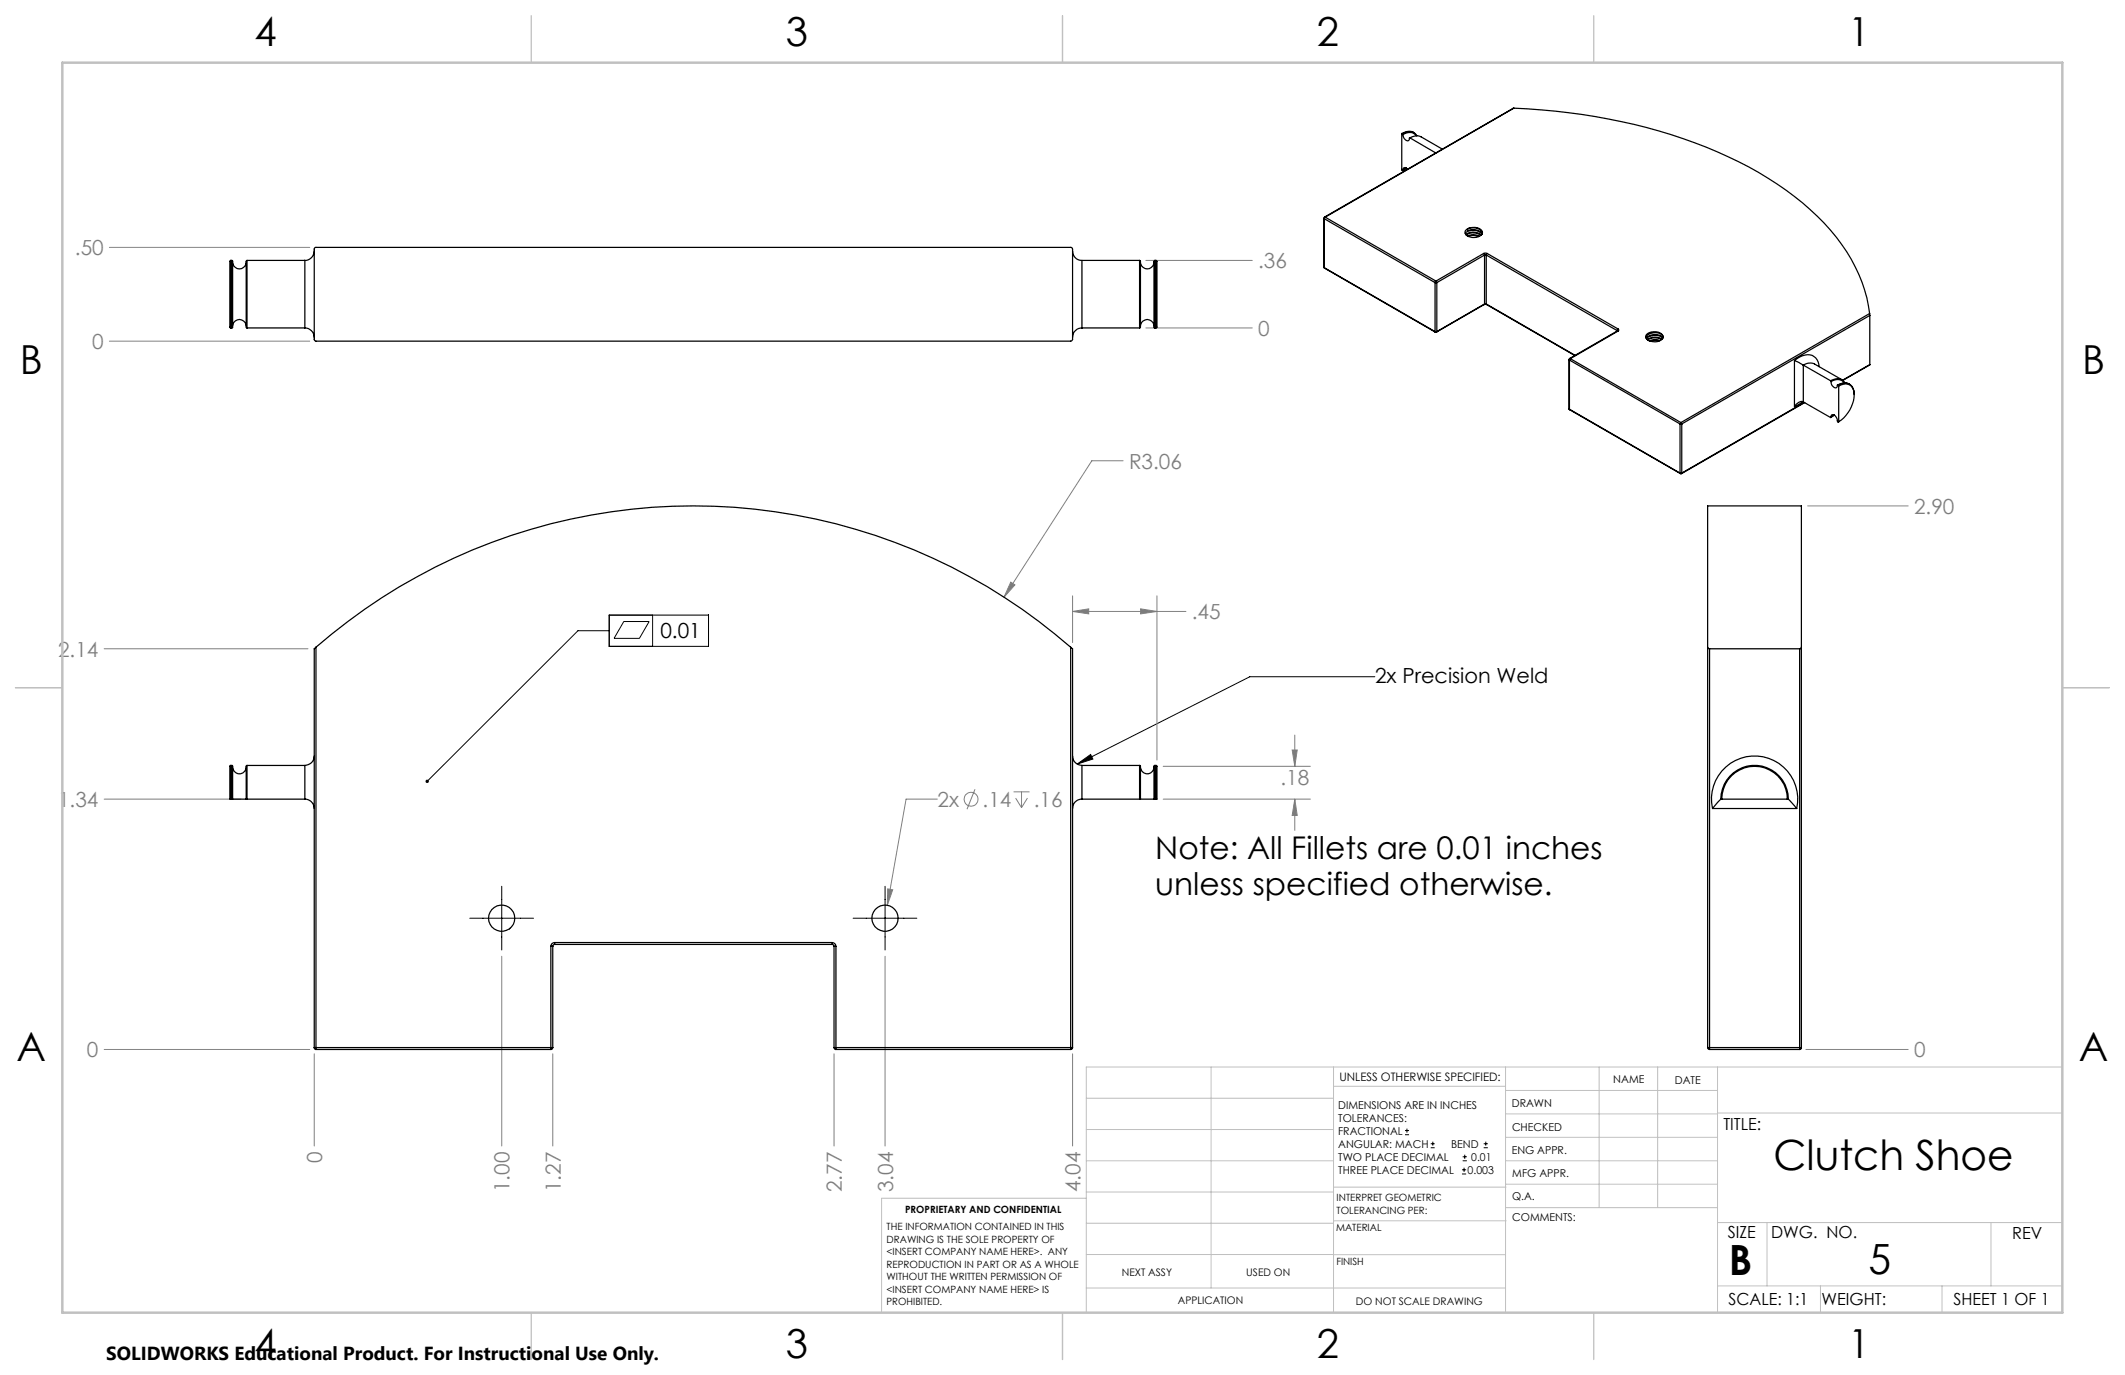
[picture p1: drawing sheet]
<svg xmlns="http://www.w3.org/2000/svg" width="432mm" height="279mm" viewBox="0 0 432 279" stroke-linecap="round" stroke-linejoin="round" font-family="sans-serif">
<g fill="none" stroke="#808080" stroke-width=".2">
<path d="M22.2 50.3h40.7M232.8 52.9h21.7M22.2 69.3h40.7M232.8 66.6h21.7M228.2 93.6h-6.3l-17.9 27.8M205.4 118.3l.8 .6-2.2 2.5zM367.3 102.8h20.4M21.2 131.8h41.4M217.9 124.2l3.3-.5v1zM217.9 121.1v9.5M217.9 124.2h23.1M231.8 123.7l3.3 .5-3.3 .5z"/>
<path d="M235.1 121.1v33.3M236.4 155.7h29.9M262.6 152.4h1l-.5 3.3zM263.1 149.4v6.3M21.2 162.4h27.7M190.5 162.4h-6.4l-3.8 21.5M198.1 160.4l-1.6 4M206 160.9h3.2M206.4 162.2l1.2 1.9M207.6 160.9v3.2M208.8 162.2l-1.2 1.9M236.4 162.4h29.9"/>
<path d="M263.1 162.4l.5 3.3h-1zM263.1 162.4v6.3M102 194.3v38.6M179.8 194.3v38.6M180.4 180.6l1 .2-1.1 3.1zM21.2 213.3h41.7M63.9 214.1v18.8M112.3 214.1v18.8M169.5 214.1v18.8M217.9 214.1v18.8M367 213.3h20.7"/>
<circle cx="197.3" cy="162.4" r="1.41"/>
</g>
<g fill="none" stroke="#000" stroke-width=".2">
<path d="M123.8 125h20.2v6.3h-20.2zM123.8 128.2h-6.4l-30.6 30.5M126.8 126.3h5.1l-2 3.4h-5.1zM132.6 125v6.3M279.4 137.5h-25.4l-35.1 17.8M218.9 155.3l2.7-2 .5 .9zM95.5 186.6h12.9M102 180.1v12.9M173.4 186.6h12.9M179.8 180.1v12.9M285.5 230.6h.8M285.5 229.7h.8"/>
<path d="M285.9 229.3v.9M290.7 233.2h.8M290.7 232.4h.8M291.1 232v.8M297.1 238.5h.8M297.1 237.7h.8M297.2 235.9h.9M297.2 235.1h.9M297.5 237.3v.8M297.6 234.6v.9M301.5 233.2h.8M301.5 232.4h.8"/>
<path d="M301.9 232v.8"/>
</g>
<g fill="none" stroke="#c0c0c0" stroke-width=".2">
<path d="M246.1 216.8v44.9M271 216.8v49.9M305.9 216.8v49.9M324.9 216.8v28.6M336.8 216.8v28.6M349 216.8v49.9M419.1 216.8h-198.4v49.9M220.7 235.9h50.3M220.7 229.5h50.3M220.7 223.2h50.3M271 220.7h34.9M305.9 231.1h43.1"/>
<path d="M305.9 226.3h43.1M305.9 221.6h43.1M305.9 235.9h43.1M349 226.2h70.1M220.7 248.6h50.3M220.7 242.2h50.3M220.7 254.9h50.3M220.7 243.5h-41.6v23.2M271 255h34.9M271 248.1h35M271 241.2h35M305.9 240.6h43.1"/>
<path d="M306 245.4h43M349 248.4h70.1M359.1 248.4v12.9M404.6 248.4v12.9M220.7 261.7h85.2M349 261.3h70.1M369.9 261.3v5.4M394.6 261.3v5.4"/>
</g>
<path d="M108 3.2v9.5M215.9 3.2v9.5M323.8 3.2v9.5M3.1 139.7h9.6M419.1 139.7h9.5M108 266.7v9.6M215.9 266.7v9.6M323.8 266.7v9.6" fill="none" stroke="#c0c0c0" stroke-width=".25"/>
<path d="M12.7 12.7h406.4v254h-406.4z" fill="none" stroke="#c0c0c0" stroke-width=".5"/>
<path d="M86.6 158.5l-.1 .2 .1 .3 .2-.2-.2 .2a.34 .34 0 0 0 .4 0 .34 .34 0 0 0 .1-.5 .34 .34 0 0 0-.5 0zM218.9 155.3l2.7-2 .5 .9z" fill="#000"/>
<path d="M205.4 118.3l-1.4 3.1 2.2-2.5zM180.4 180.6l-.1 3.3 1.1-3.1zM217.9 124.2l3.3-.5v1zM231.8 123.7l3.3 .5-3.3 .5zM263.1 162.4l.5 3.3h-1zM262.6 152.4h1l-.5 3.3z" fill="#808080"/>
<g fill="none" stroke="#000" stroke-width=".25">
<path d="M284.9 27.1l-.1 7.4 .2 .1M284.9 27.1l.1 .1M285 27.2l.1 .1M285 27.2a1.92 1.92 0 0 1 2.9 .4M285.1 34.6h-.1M285.1 27.3a1.02 1.02 0 0 0 1.2 1.2l.2-.5M285.1 34.6l.7-.5-.8 .5M285.1 27.3a1.96 1.96 0 0 1 2.7 .3M286 34.4v-.1a.47 .47 0 0 0-.6-.3 .47 .47 0 0 0-.3 .6M286.5 28l.4-.2a2.02 2.02 0 0 1 1.8 0l4.4 2.5M286.5 28l5.2 3.1M287.3 27l-.2-.2a2.15 2.15 0 0 0-2.2 .3"/>
<path d="M307.6 22a113.3 113.3 0 0 1 45.6 10.8 58.9 58.9 0 0 1 19.9 15.4 31.2 31.2 0 0 1 6.8 15.5M307.6 22l-38.4 22.1M307.6 22l-38.3 22.1M46.9 52.9v13.7M46.9 52.9l-.2 .2v13.4l.2 .1M46.9 52.9h.2M47.1 52.9l.2 .1v13.5l-.2 .1M47.1 52.9v13.7M47.3 53.4a1.38 1.38 0 0 0 1.3 1.2 1.38 1.38 0 0 0 1.4-1.2M50.2 52.9h11.7v13.7h-11.7M50.2 52.9v13.7M50.2 52.9l-.2 .2v13.4l.2 .1"/>
<path d="M63.9 51a1.93 1.93 0 0 1-2.1 1.9M63.9 50.4l.2-.1h153.6l.2 .3v18.4l-.3 .3h-153.4l-.3-.3zM217.9 51a1.87 1.87 0 0 0 1.9 1.9M231.6 52.9h-11.7v13.7h11.7M231.6 52.9v13.7M231.6 52.9l.1 .1v13.5l-.1 .1M231.7 53.4a1.38 1.38 0 0 0 1.4 1.2 1.38 1.38 0 0 0 1.4-1.2M234.7 52.9l-.2 .2v13.4l.2 .1M234.7 52.9v13.7M234.7 52.9h.2M234.9 52.9v13.7M234.9 52.9l.2 .2v13.4l-.2 .1"/>
<path d="M269 54.3l.2 .2M269 44.3l.1 .1M269 54.3l.1 .1M269 44.3v10M269.1 54.4l.1 .1M269.1 54.4l22.5 13M269.1 44.4l22.5 13M269.1 44.4v10M269.2 44.1l-.2 .2M269.2 44.1h.1M269.2 54.5l22.4 13M269.3 44.1l-.2 .3"/>
<path d="M269.3 44.1l22.5 13M291.6 57.4h.4M291.6 57.4v10M291.8 57.1l.2 .3M291.8 57.1l-.2 .3M292 57.4v10M297.7 47.4a2.3 2.3 0 0 1 3.4 .2M297.9 47.7a2.47 2.47 0 0 1 3.1 0M297.9 46.7a2.3 2.3 0 0 1 3.3 .4 1.12 1.12 0 0 1-1.2 1.1 1.76 1.76 0 0 1-2.3-1zM298 47.7a2.47 2.47 0 0 1 2.9 .1M298.2 46.5v.4a2.45 2.45 0 0 1 3 .6M298.2 47.9l1.3-.2 1.1 .3"/>
<path d="M298.2 46.5a2.3 2.3 0 0 1 3 .8M298.3 48a3.1 3.1 0 0 1 2.2 0M301.5 51.5h.7M301.5 51.5l.2 .3M301.5 51.5l-9.7 5.6M301.7 51.8h.3M301.7 51.8l-9.7 5.6M301.7 51.8v10M302 51.8l26.6 15.4M302 51.8v10M302.2 51.5l-.2 .3M302.2 51.5l26.6 15.4"/>
<path d="M46.9 66.6h.2M47.3 66.1a1.38 1.38 0 0 1 1.4-1.2 1.38 1.38 0 0 1 1.3 1.3M62 66.6a1.93 1.93 0 0 1 1.9 1.9M219.9 66.6a1.93 1.93 0 0 0-2 1.9M234.5 66.1a1.38 1.38 0 0 0-1.4-1.2 1.38 1.38 0 0 0-1.4 1.3M234.7 66.6h.2M291.6 67.4h.4M291.6 67.4v.1M291.6 67.5h.3M292 67.4l-.1 .1M301.6 61.9h.4M301.6 61.9l-9.7 5.6"/>
<path d="M301.7 61.8h.3M301.7 61.8l-.1 .1M301.7 61.8l-9.7 5.6M302 61.8v.1M302 61.8l18.1 10.4M302 61.9l18 10.3M318.8 73.1l.1 .1M318.8 73.1v9.9M318.9 73.2l22.5 12.9M318.9 73.2v9.9M318.9 72.8l-.1 .3M318.9 72.8l.2 .1"/>
<path d="M319.1 72.9l-.2 .3M319.1 72.9l22.5 13M328.6 67.2h.1M328.6 67.2v.1M328.6 67.2l.2 .1M328.6 67.2l-9.7 5.6M328.8 66.9l.1 .1-.1 .3M328.8 66.9l-.2 .3M328.8 67.3l-9.7 5.6M334.6 67.9a2.3 2.3 0 0 1 3.3 .4 1.12 1.12 0 0 1-1.2 1.1h-.9a1.19 1.19 0 0 1-1.3-1.3zM337.1 69.3l-.8-.2-.9 .2M337.3 69.2l-1.4-.2-.7 .3"/>
<path d="M337.6 69a2.77 2.77 0 0 0-2.8 .1M337.7 68.9a2.63 2.63 0 0 0-2.9 .1M337.9 68.7a2.34 2.34 0 0 0-3.3 .2M337.9 68.7a2.3 2.3 0 0 0-3.4 .1M337.9 68.5a1.53 1.53 0 0 0-2-.9 1.79 1.79 0 0 0-1.5 .9M364.6 73.3l1.8 .9M364.6 73.3a3.4 3.4 0 0 1 4-.8 2.46 2.46 0 0 1 1 2M364.6 73.3v9.3M366.4 74.2a2.29 2.29 0 0 1 2.3-.2l5.6 3.2M366.4 74.2v7.5M366.4 74.2l5.6 3.2M372 77.4l.1 .1"/>
<path d="M372 77.4a1.92 1.92 0 0 1 2.9 .4M372.1 77.5a.98 .98 0 0 0 1.1 1.2l.3-.5M372.1 77.5a1.97 1.97 0 0 1 2.7 .3M373.5 78.2v.1M373.5 78.3a1.98 1.98 0 0 1 2.3-.2 1.98 1.98 0 0 1 1 2.1M373.5 78.3l.1 .1M373.6 78.4a1.88 1.88 0 0 1 3.1 1.1 6.7 6.7 0 0 1-3.1 6.2M373.6 78.4v7.3M375.8 78.1l-.2-.1a2.24 2.24 0 0 0-2.1 .2M379.9 63.7v.4M379.9 63.7l-38.3 22.2M379.9 74.1l-5.4 3.2"/>
<path d="M379.9 64.1l-38.2 22M379.9 64.1v10M379.9 74.1l-5.5 3.2M318.8 83l.1 .3M318.8 83l.1 .1M318.9 83.1v.2M318.9 83.1l22.5 13M318.9 83.3l22.6 12.9M341.4 86.1h.3M341.4 96.1h.3M341.4 96.1l.1 .1M341.4 86.1v10"/>
<path d="M341.5 96.2h.2M341.6 85.9l-.2 .2M341.6 85.9l.1 .2M341.7 96.1v.1M341.7 86.1v10M366.3 81.6l-1.7 1M366.4 81.7a1.66 1.66 0 0 0-1.8 .9M366.4 81.7l5.6 3.1M366.6 81.8l-24.9 14.3M366.7 81.8l-25 14.4M372.1 84.8v-.5a1 1 0 0 1 1.2 1.2l.2 .3 .1-.1M372.1 84.8h-.1"/>
<path d="M372.1 84.8l.6-.5-.7 .5M64.2 131.5a116.7 116.7 0 0 1 153.4 0M64.2 131.5l-.3 .3v81.1M64.2 131.5v81.4M217.6 131.5l.3 .3v81.1M217.6 131.5v81.4M347 131.5l.4 .3M347 131.5v-28.7h19v28.7M347 131.5v81.4M347.4 131.8h18.3M347.4 131.8v81.1M365.7 131.8v81.1"/>
<path d="M366 131.5v.2l-.3 .1M366 131.5v81.4M46.9 155.5l-.2 .1v6.8h.2M46.9 155.5v6.9M46.9 155.5h.2M47.1 155.5l.2 .1v6.8M47.1 155.5v6.9M47.3 156a1.38 1.38 0 0 0 1.3 1.3 1.38 1.38 0 0 0 1.4-1.3M50.2 155.5l-.2 .1v6.8M50.2 155.5v6.9M50.2 155.5h11.7M61.9 155.5v6.9"/>
<path d="M63.9 153.6a1.93 1.93 0 0 1-2 1.9M217.9 153.6a1.93 1.93 0 0 0 2 1.9M219.9 155.5v6.9M219.9 155.5h11.7M231.6 155.5l.1 .1v6.8M231.6 155.5v6.9M231.7 156a1.38 1.38 0 0 0 1.4 1.2 1.38 1.38 0 0 0 1.4-1.2M234.7 155.5l-.2 .1v6.8M234.7 155.5v6.9M234.7 155.5h.2M234.9 155.5l.2 .2v6.7h-.2M234.9 155.5v6.9"/>
<path d="M46.9 162.4h.2M47.1 162.4h.2M47.3 162.4h2.7M50 162.4h.2M50.2 162.4h11.7M61.9 162.4a1.9 1.9 0 0 1 2 1.9M219.9 162.4a1.9 1.9 0 0 0-2 1.9M219.9 162.4h11.7M231.6 162.4h.1M231.7 162.4h2.8M234.5 162.4h.2M234.7 162.4h.2"/>
<path d="M348 164.3a8.8 8.8 0 0 1 8.5-10.7 8.8 8.8 0 0 1 8.6 10.7M348 164.3h17.1M349.7 162.4a6.9 6.9 0 0 1 6.8-6.9 6.9 6.9 0 0 1 6.9 6.9M349.7 162.4h.1M349.7 162.4l-1.7 1.9M349.8 162.4a6.7 6.7 0 0 1 6.7-6.7 6.7 6.7 0 0 1 6.7 6.7M349.8 162.4h13.4M363.2 162.4h.2M363.4 162.4l1.7 1.9M103.6 188.7h-.1M111.9 192.3h.4M111.9 192.3v20.6"/>
<path d="M112.3 192.3v20.6M112.7 191.5a.73 .73 0 0 0-.8 .8M112.7 191.5v.4M112.7 191.9l-.3 .1-.1 .3M112.7 191.5h56.4M112.7 191.9h56.4M169.1 191.5a.78 .78 0 0 1 .8 .8M169.1 191.5v.4M169.1 191.9l.3 .1 .1 .3M169.5 192.3h.4M169.5 192.3v20.6M169.9 192.3v20.6"/>
<path d="M63.9 212.9h.3M63.9 212.9v.2l.3 .2M64.2 212.9v.4M64.2 212.9h47.7M64.2 213.3h47.7M111.9 212.9h.4M111.9 212.9v.4M112.3 212.9l-.1 .2-.3 .2M169.5 212.9h.4M169.5 212.9l.1 .2 .3 .2M169.9 212.9v.4M169.9 212.9h47.7"/>
<path d="M169.9 213.3h47.7M217.6 212.9h.3M217.6 212.9v.4M217.9 212.9l-.1 .2-.2 .2M347 212.9l.4 .4M347 212.9h.4M347.4 212.9v.4M347.4 212.9h18.3M347.4 213.3h18.3M365.7 212.9v.4M365.7 212.9h.3M366 212.9v.2l-.3 .2"/>
<circle cx="101.9" cy="186.6" r="2.66"/>
<circle cx="179.8" cy="186.6" r="2.65"/>
</g>
<g font-size="8.5">
<text x="360.4" y="237.7">Clutch Shoe</text>
<text x="351.3" y="259">B</text>
<text x="379.7" y="258.9">5</text>
</g>
<g font-size="8.1">
<text x="51.7" y="9.3">4</text>
<text x="159.7" y="9.3">3</text>
<text x="267.6" y="9.3">2</text>
<text x="375.6" y="9.3">1</text>
<text x="4" y="76">B</text>
<text x="423.1" y="76">B</text>
<text x="3.3" y="215.7">A</text>
<text x="422.4" y="215.7">A</text>
<text x="51.7" y="276">4</text>
<text x="159.7" y="276">3</text>
<text x="267.6" y="276">2</text>
<text x="375.6" y="276">1</text>
</g>
<g font-size="6.3">
<text x="234.7" y="174.6">Note: All Fillets are 0.01 inches</text>
<text x="234.7" y="181.9">unless specified otherwise.</text>
</g>
<g font-size="4.2" fill="#808080">
<text x="15.2" y="51.8">.50</text>
<text x="255.7" y="54.5">.36</text>
<text x="18.7" y="70.9">0</text>
<text x="255.7" y="68.2">0</text>
<text x="229.4" y="95.2">R3.06</text>
<text x="388.9" y="104.4">2.90</text>
<text x="242.2" y="125.8">.45</text>
<text x="11.8" y="133.4">2.14</text>
<text x="260.2" y="159.5">.18</text>
<text x="11.8" y="164">1.34</text>
<text x="190.5" y="163.9">2x</text>
<text x="199.7" y="163.9">.14</text>
<text x="210.1" y="163.9">.16</text>
<text x="17.7" y="214.8">0</text>
<text x="388.9" y="214.8">0</text>
<text x="65.5" y="236.4" transform="rotate(-90 65.5 236.4)">0</text>
<text x="103.6" y="242.2" transform="rotate(-90 103.6 242.2)">1.00</text>
<text x="113.9" y="242.2" transform="rotate(-90 113.9 242.2)">1.27</text>
<text x="171.1" y="242.2" transform="rotate(-90 171.1 242.2)">2.77</text>
<text x="181.5" y="242.2" transform="rotate(-90 181.5 242.2)">3.04</text>
<text x="219.6" y="242.2" transform="rotate(-90 219.6 242.2)">4.04</text>
</g>
<g font-size="4.2">
<text x="134.2" y="129.7">0.01</text>
<text x="279.4" y="138.7">2x Precision Weld</text>
</g>
<text font-size="3.8" x="21.6" y="276.3">SOLIDWORKS Educational Product. For Instructional Use Only.</text>
<g font-size="3.4">
<text x="350.2" y="229.5">TITLE:</text>
<text x="351.1" y="251.6">SIZE</text>
<text x="359.9" y="251.6">DWG. NO.</text>
<text x="408.9" y="251.7">REV</text>
<text x="351.2" y="265.2">SCALE: 1:1</text>
<text x="370.1" y="265.3">WEIGHT:</text>
<text x="396.9" y="265.2">SHEET 1 OF 1</text>
</g>
<text font-size="2.4" x="272.2" y="219.7">UNLESS OTHERWISE SPECIFIED:</text>
<g font-size="2.2">
<text x="327.8" y="220.1">NAME</text>
<text x="340.3" y="220.2">DATE</text>
<text x="271.9" y="225.3">DIMENSIONS ARE IN INCHES</text>
<text x="271.9" y="227.9">TOLERANCES:</text>
<text x="307.2" y="224.9">DRAWN</text>
<text x="271.9" y="230.6">FRACTIONAL</text>
<text x="271.9" y="233.2">ANGULAR: MACH</text>
<text x="294.9" y="233.2">BEND</text>
<text x="307.3" y="229.8">CHECKED</text>
<text x="271.9" y="238.5">THREE PLACE DECIMAL</text>
<text x="271.9" y="235.9">TWO PLACE DECIMAL</text>
<text x="298.2" y="238.5">0.003</text>
<text x="299" y="235.9">0.01</text>
<text x="307.2" y="234.5">ENG APPR.</text>
<text x="307.3" y="239.2">MFG APPR.</text>
<text x="307.3" y="243.9">Q.A.</text>
<text x="307.3" y="248.1">COMMENTS:</text>
</g>
<g font-size="2.1">
<text x="227.9" y="259.2">NEXT ASSY</text>
<text x="253.3" y="259.2">USED ON</text>
<text x="239.3" y="265">APPLICATION</text>
<text x="275.5" y="265.1">DO NOT SCALE DRAWING</text>
</g>
<g font-size="2">
<text x="271.6" y="244.1">INTERPRET GEOMETRIC</text>
<text x="180.2" y="250">THE INFORMATION CONTAINED IN THIS</text>
<text x="183.9" y="246.4">PROPRIETARY AND CONFIDENTIAL</text>
<text x="271.5" y="250.2">MATERIAL</text>
<text x="271.6" y="246.6">TOLERANCING PER:</text>
<text x="180.2" y="252.5">DRAWING IS THE SOLE PROPERTY OF</text>
<text x="180.2" y="255.1">&lt;INSERT COMPANY NAME HERE&gt;. ANY</text>
<text x="180.2" y="257.6">REPRODUCTION IN PART OR AS A WHOLE</text>
<text x="271.5" y="257">FINISH</text>
<text x="180.2" y="260.1">WITHOUT THE WRITTEN PERMISSION OF</text>
<text x="180.2" y="262.6">&lt;INSERT COMPANY NAME HERE&gt; IS</text>
<text x="180.2" y="265.2">PROHIBITED.</text>
</g>
</svg>
